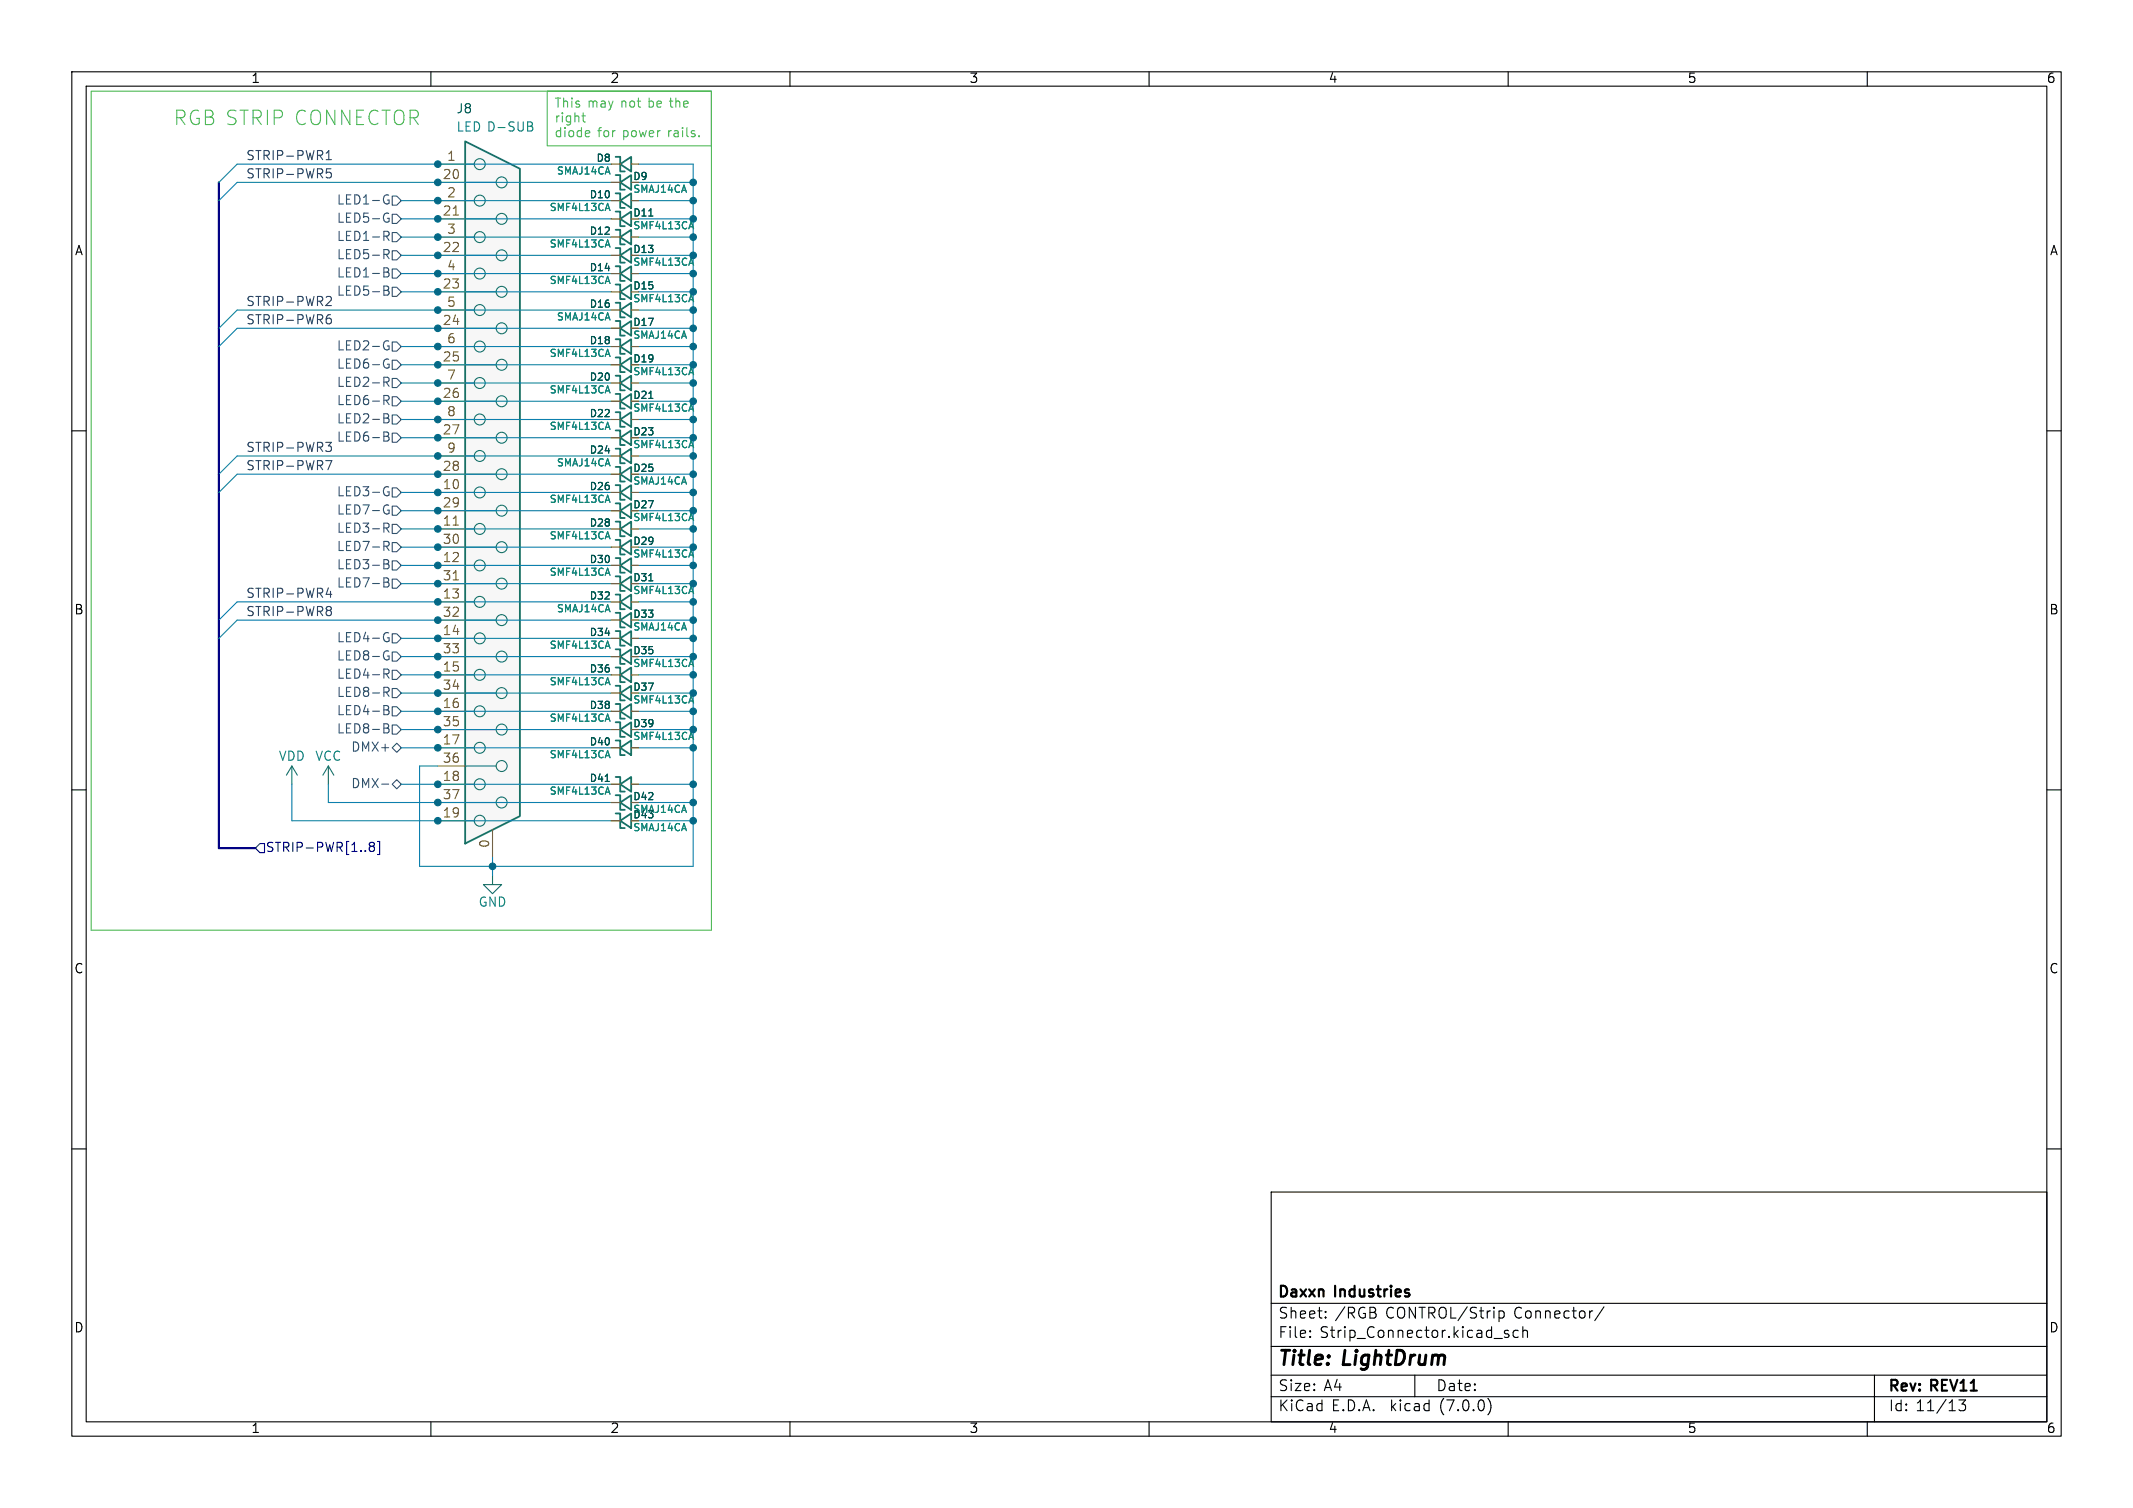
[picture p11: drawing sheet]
<svg xmlns="http://www.w3.org/2000/svg" width="297mm" height="210mm" viewBox="0 0 297 210" stroke-linecap="round" stroke-linejoin="round" font-family="sans-serif">
<g fill="none" stroke="#000" stroke-width=".15">
<path d="M10 10h277v190h-277zM12 12h273v186h-273zM60 10v2M110 10v2M160 10v2M210 10v2M260 10v2M10 60h2M285 60h2M10 110h2M285 110h2M10 160h2"/>
<path d="M285 160h2M177 166h108v32h-108zM60 198v2M110 198v2M160 198v2M177 194.5h108M177 191.5h108M177 187.5h108M177 181.5h108M182.4 186.1l.1 .1-.1 .1M182.4 185.3l.1 .1-.1 .1M184.6 183.4v.1v.1"/>
<path d="M184.6 182.6v.1v.1M197 191.5v3M207.2 194.7a1.72 1.72 0 0 1 0 2.3M208.7 182.6v1.5M208.7 182.6h.5l.2 .2v.5l-.1 .2-.1 .1-.5-.1M210 198v2M210 185.3h-.3l-.2 .2v.2l.5 .1 .1 .2-.1 .2-.1 .1-.4-.1M211.4 185.3h-.4l-.3 .2v.5l.1 .2 .2 .1 .4-.1M212 185.4a.37 .37 0 0 1 .7 .1v.8M212 184.8v1.5M223.3 182l-1.2 1.9M260 198v2"/>
<path d="M261 191.5v6.5M273.7 195l-.5 .5a.41 .41 0 0 1 .5 .3v.4l-.2 .2-.5 .1-.2-.2"/>
</g>
<g fill="none" stroke="#187164" stroke-width=".25">
<path d="M85.7 24.4h.7v2h.6M85.7 39.6h.7v2.1h.6M86.4 25.4l1.5-1v2zM85.7 44.7h.7v2h.6M85.7 49.8h.7v2h.6M85.7 59.9h.7v2.1h.6M85.7 54.9h.7v2h.6M85.7 47.2h.7v2.1h.6M86.4 45.7l1.5-1v2zM86.4 50.8l1.5-1v2zM86.4 55.9l1.5-1v2zM86.4 48.3l1.5-1.1v2.1z"/>
<path d="M86.4 40.6l1.5-1v2.1zM85.7 77.7h.7v2.1h.6M85.7 70.1h.7v2h.6M86.4 61l1.5-1.1v2.1zM86.4 78.7l1.5-1v2.1zM86.4 71.1l1.5-1v2zM85.7 82.8h.7v2h.6M85.7 98h.7v2.1h.6M86.4 83.8l1.5-1v2zM86.4 99.1l1.5-1.1v2.1zM85.7 108.2h.7v2h.6M85.7 113.3h.7v2h.6"/>
<path d="M85.7 110.7h.7v2.1h.6M86.4 109.2l1.5-1v2zM86.4 114.3l1.5-1v2zM86.4 111.8l1.5-1.1v2.1z"/>
</g>
<g fill="none" stroke="#a0a006" stroke-width=".15">
<path d="M85.1 25.4h1.3M85.1 45.7h1.3M85.1 50.8h1.3M85.1 55.9h1.3M85.1 48.3h1.3M85.1 40.6h1.3M87.9 48.3h1M85.1 61h1.3M85.1 78.7h1.3M85.1 71.1h1.3M87.9 78.7h1M85.1 83.8h1.3"/>
<path d="M85.1 99.1h1.3M87.9 83.8h1M87.9 99.1h1M85.1 109.2h1.3M85.1 114.3h1.3M85.1 111.8h1.3M87.9 109.2h1"/>
</g>
<path d="M84.6 48.6l.3 1M96.2 51.2l.4 1M96.2 56.3l.4 1M96.2 41l.4 1M84.6 79.1l.3 1M96.2 61.3l.4 1M96.2 71.5l.4 1M84.6 99.4l.3 1M84.6 109.6l.3 1" fill="none" stroke="#128875" stroke-width=".15"/>
<path d="M90.3 55.5h.6M84.3 108.8h.5" fill="none" stroke="#005550" stroke-width=".15"/>
<path d="M64.8 19.7l7.6 3.8v90.2l-7.6 3.8z" fill="#f7f7f7"/>
<g fill="none" stroke="#187164" stroke-width=".15">
<path d="M64.8 38.1h1.2M64.8 35.6h4.3M64.8 33h1.2M64.8 30.5h4.3M64.8 27.9h1.2M64.8 25.4h4.3M64.8 22.9h1.2M64.8 58.4h1.2M64.8 55.9h4.3M64.8 53.3h1.2M64.8 50.8h4.3M64.8 48.3h1.2"/>
<path d="M64.8 45.7h4.3M64.8 43.2h1.2M64.8 40.6h4.3M64.8 78.7h1.2M64.8 76.2h4.3M64.8 73.7h1.2M64.8 71.1h4.3M64.8 68.6h1.2M64.8 66h4.3M64.8 63.5h1.2M64.8 61h4.3M64.8 99.1h1.2"/>
<path d="M64.8 96.5h4.3M64.8 94h1.2M64.8 91.4h4.3M64.8 88.9h1.2M64.8 86.4h4.3M64.8 83.8h1.2M64.8 81.3h4.3M40.6 106.7l-.7 1.3M40.6 106.7v2.5M40.6 106.7l.8 1.3M45.7 106.7l-.7 1.3M45.7 106.7v2.5"/>
<path d="M45.7 106.7l.8 1.3M64.8 114.3h1.2M64.8 111.8h4.3M64.8 109.2h1.2M64.8 106.7h4.3M64.8 104.1h1.2M64.8 101.6h4.3M68.6 121.9v1.3h1.2l-1.2 1.3-1.3-1.3h1.3"/>
<circle cx="66.8" cy="22.9" r=".76"/>
<circle cx="66.8" cy="27.9" r=".76"/>
<circle cx="66.8" cy="38.1" r=".76"/>
<circle cx="66.8" cy="33" r=".76"/>
<circle cx="69.8" cy="30.5" r=".76"/>
<circle cx="69.8" cy="25.4" r=".76"/>
<circle cx="69.8" cy="35.6" r=".76"/>
<circle cx="66.8" cy="43.2" r=".76"/>
<circle cx="66.8" cy="58.4" r=".76"/>
<circle cx="66.8" cy="48.3" r=".76"/>
<circle cx="66.8" cy="53.3" r=".76"/>
<circle cx="69.8" cy="45.7" r=".76"/>
<circle cx="69.8" cy="40.6" r=".76"/>
<circle cx="69.8" cy="50.8" r=".76"/>
<circle cx="69.8" cy="55.9" r=".76"/>
<circle cx="66.8" cy="73.7" r=".76"/>
<circle cx="66.8" cy="68.6" r=".76"/>
<circle cx="66.8" cy="78.7" r=".76"/>
<circle cx="66.8" cy="63.5" r=".76"/>
<circle cx="69.8" cy="71.1" r=".76"/>
<circle cx="69.8" cy="66" r=".76"/>
<circle cx="69.8" cy="61" r=".76"/>
<circle cx="69.8" cy="76.2" r=".76"/>
<circle cx="66.8" cy="99.1" r=".76"/>
<circle cx="66.8" cy="94" r=".76"/>
<circle cx="66.8" cy="83.8" r=".76"/>
<circle cx="66.8" cy="88.9" r=".76"/>
<circle cx="69.8" cy="96.5" r=".76"/>
<circle cx="69.8" cy="91.4" r=".76"/>
<circle cx="69.8" cy="86.4" r=".76"/>
<circle cx="69.8" cy="81.3" r=".76"/>
<circle cx="66.8" cy="109.2" r=".76"/>
<circle cx="66.8" cy="114.3" r=".76"/>
<circle cx="66.8" cy="104.1" r=".76"/>
<circle cx="69.8" cy="101.6" r=".76"/>
<circle cx="69.8" cy="106.7" r=".76"/>
<circle cx="69.8" cy="111.8" r=".76"/>
</g>
<g fill="none" stroke="#187164" stroke-width=".25">
<path d="M64.8 19.7l7.6 3.8v90.2l-7.6 3.8zM85.7 21.8h.7v2.1h.6M85.7 34.5h.7v2.1h.6M85.7 37.1h.7v2h.6M85.7 32h.7v2h.6M85.7 26.9h.7v2.1h.6M85.7 29.5h.7v2h.6M86.4 22.9l1.5-1.1v2.1zM86.4 35.6l1.5-1.1v2.1zM86.4 38.1l1.5-1v2zM86.4 33l1.5-1v2zM86.4 27.9l1.5-1v2.1z"/>
<path d="M86.4 30.5l1.5-1v2zM85.7 52.3h.7v2.1h.6M85.7 42.2h.7v2h.6M85.7 57.4h.7v2h.6M86.4 53.3l1.5-1v2.1zM86.4 43.2l1.5-1v2zM86.4 58.4l1.5-1v2zM85.7 62.5h.7v2h.6M85.7 67.6h.7v2h.6M85.7 72.6h.7v2.1h.6M85.7 75.2h.7v2h.6M85.7 65h.7v2.1h.6"/>
<path d="M86.4 63.5l1.5-1v2zM86.4 68.6l1.5-1v2zM86.4 73.7l1.5-1.1v2.1zM86.4 76.2l1.5-1v2zM86.4 66l1.5-1v2.1zM85.7 95.5h.7v2h.6M85.7 87.9h.7v2h.6M85.7 93h.7v2h.6M85.7 85.3h.7v2.1h.6M85.7 90.4h.7v2.1h.6M85.7 80.3h.7v2h.6M86.4 96.5l1.5-1v2z"/>
<path d="M86.4 88.9l1.5-1v2zM86.4 94l1.5-1v2zM86.4 86.4l1.5-1.1v2.1zM86.4 91.4l1.5-1v2.1zM86.4 81.3l1.5-1v2zM85.7 100.6h.7v2h.6M85.7 103.1h.7v2.1h.6M86.4 101.6l1.5-1v2zM86.4 104.1l1.5-1v2.1z"/>
</g>
<g fill="none" stroke="#a0a006" stroke-width=".15">
<path d="M61 22.9h3.8M61 27.9h3.8M61 25.4h3.8M61 30.5h3.8M61 35.6h3.8M61 33h3.8M61 38.1h3.8M85.1 22.9h1.3M85.1 27.9h1.3M85.1 25.4h1.3M85.1 30.5h1.3M85.1 35.6h1.3"/>
<path d="M85.1 33h1.3M85.1 38.1h1.3M87.9 22.9h1M87.9 27.9h1M87.9 33h1M87.9 38.1h1M61 40.6h3.8M61 45.7h3.8M61 50.8h3.8M61 55.9h3.8M61 43.2h3.8M61 48.3h3.8"/>
<path d="M61 53.3h3.8M61 58.4h3.8M85.1 40.6h1.3M85.1 45.7h1.3M85.1 50.8h1.3M85.1 55.9h1.3M85.1 43.2h1.3M85.1 48.3h1.3M85.1 53.3h1.3M85.1 58.4h1.3M87.9 43.2h1M87.9 48.3h1"/>
<path d="M87.9 53.3h1M87.9 58.4h1M61 68.6h3.8M61 73.7h3.8M61 78.7h3.8M61 61h3.8M61 66h3.8M61 71.1h3.8M61 76.2h3.8M61 63.5h3.8M85.1 68.6h1.3M85.1 73.7h1.3"/>
<path d="M85.1 78.7h1.3M85.1 61h1.3M85.1 66h1.3M85.1 71.1h1.3M85.1 76.2h1.3M85.1 63.5h1.3M87.9 68.6h1M87.9 73.7h1M87.9 78.7h1M87.9 63.5h1M61 83.8h3.8M61 88.9h3.8"/>
<path d="M61 94h3.8M61 99.1h3.8M61 81.3h3.8M61 86.4h3.8M61 91.4h3.8M61 96.5h3.8M85.1 83.8h1.3M85.1 88.9h1.3M85.1 94h1.3M85.1 99.1h1.3M85.1 81.3h1.3M85.1 86.4h1.3"/>
<path d="M85.1 91.4h1.3M85.1 96.5h1.3M87.9 83.8h1M87.9 88.9h1M87.9 94h1M87.9 99.1h1M61 104.1h3.8M61 109.2h3.8M61 114.3h3.8M61 101.6h3.8M61 106.7h3.8M61 111.8h3.8"/>
<path d="M68.6 115.6v3.8M85.1 104.1h1.3M85.1 109.2h1.3M85.1 114.3h1.3M85.1 101.6h1.3M85.1 111.8h1.3M87.9 104.1h1M87.9 109.2h1"/>
</g>
<path d="M63.1 29.9h.7M63.1 73.1h.7M63.1 80.7h.7" fill="none" stroke="#8c5a0a" stroke-width=".15"/>
<g fill="none" stroke="#128875" stroke-width=".15">
<path d="M73.9 17l.2 .2v.3l-.2 .1a.34 .34 0 0 1 .3 .3 .34 .34 0 0 1-.3 .3h-.4M84.6 38.5l.3 1M84.6 33.4l.3 1M84.6 28.3l.3 1M96.2 35.9l.4 1M96.2 30.9l.4 1M84.6 53.7l.3 1M84.6 58.8l.3 1M84.6 48.6l.3 1M96.2 41l.4 1M96.2 51.2l.4 1M96.2 56.3l.4 1"/>
<path d="M84.6 69l.3 1M84.6 74l.3 1M84.6 79.1l.3 1M96.2 76.6l.4 1M96.2 61.3l.4 1M96.2 71.5l.4 1M84.6 89.3l.3 1M84.6 94.4l.3 1M84.6 99.4l.3 1M96.2 96.9l.4 1M96.2 91.8l.4 1M96.2 81.7l.4 1"/>
<path d="M84.6 104.5l.3 1M84.6 109.6l.3 1M96.2 102l.4 1"/>
</g>
<path d="M90.3 30.1h.6M90.3 55.5h.6M90.3 80.9h.6M84.3 108.8h.5" fill="none" stroke="#005550" stroke-width=".15"/>
<g fill="none" stroke="#345372" stroke-width=".15">
<path d="M53.5 32.2h.4l.3 .3-.1 .3-.6 .1M53.5 34.8h.4l.3 .2-.1 .4h-.6M53.5 37.3h.4l.2 .1v.3l-.2 .2M53.5 39.8h.4l.2 .2v.2l-.2 .2M53.5 37.9h.4M53.6 27.2h.5M53.6 29.7h.5M53.8 32.9l.4 .6M53.8 35.4l.4 .6M53.9 37.9a.34 .34 0 0 1 .3 .3 .34 .34 0 0 1-.3 .4h-.4M53.9 27.9h.3v.4l-.3 .1-.3-.1M53.9 30.4h.3v.4l-.3 .1h-.3"/>
<path d="M54.6 32.4h.6l.7 .6-.7 .7h-.6zM54.6 27.3h.6l.7 .6-.7 .7h-.6zM54.6 29.8h.6l.7 .7-.7 .6h-.6zM54.6 34.9h.6l.7 .7-.7 .6h-.6zM54.6 37.5h.6l.7 .6-.7 .6h-.6zM53.5 52.5h.4l.3 .3-.1 .3-.6 .1M53.5 55.1h.4l.3 .2-.1 .4h-.6M53.5 57.6h.4l.2 .1v.3l-.2 .2M53.5 58.2h.4M53.5 40.4h.4M53.6 47.5h.5M53.6 50.1h.5"/>
<path d="M53.8 53.2l.4 .6M53.8 55.7l.4 .6M53.9 40.4a.34 .34 0 0 1 .3 .3 .34 .34 0 0 1-.3 .4h-.4M53.9 58.2a.34 .34 0 0 1 .3 .3 .34 .34 0 0 1-.3 .4h-.4M53.9 48.2h.3v.4l-.3 .1h-.3M53.9 50.7h.3v.4l-.3 .2-.3-.1M54.6 52.7h.6l.7 .6-.7 .7h-.6zM54.6 57.8h.6l.7 .6-.7 .7h-.6zM54.6 47.6h.6l.7 .7-.7 .6h-.6zM54.6 50.2h.6l.7 .6-.7 .6h-.6zM54.6 55.2h.6l.7 .7-.7 .6h-.6zM54.6 40h.6l.7 .6-.7 .7h-.6z"/>
<path d="M53.5 72.9h.4l.3 .2-.1 .4h-.6M53.5 75.4h.4l.3 .2-.1 .4-.6 .1M53.5 60.2h.4l.2 .1v.2l-.2 .3M53.5 77.9h.4l.2 .2v.2l-.2 .2M53.5 60.8h.4M53.5 78.5h.4M53.6 67.8h.5M53.6 70.4h.5M53.8 76.1l.4 .6M53.8 73.5l.4 .6M53.9 60.8a.34 .34 0 0 1 .3 .3 .34 .34 0 0 1-.3 .3h-.4M53.9 78.5a.34 .34 0 0 1 .3 .3 .34 .34 0 0 1-.3 .4h-.4"/>
<path d="M53.9 68.5h.3v.4l-.3 .1h-.3M53.9 71h.3v.5l-.3 .1-.3-.1M54.6 60.3h.6l.7 .7-.7 .6h-.6zM54.6 67.9h.6l.7 .7-.7 .6h-.6zM54.6 78.1h.6l.7 .6-.7 .7h-.6zM54.6 75.6h.6l.7 .6-.7 .6h-.6zM54.6 73h.6l.7 .7-.7 .6h-.6zM54.6 70.5h.6l.7 .6-.7 .7h-.6zM53.5 95.7h.4l.3 .3-.1 .3-.6 .1M53.5 93.2h.4l.3 .2-.1 .4h-.6M53.5 98.3h.4l.2 .1v.2l-.2 .3M53.5 80.5h.4l.2 .1v.2l-.2 .3"/>
<path d="M53.5 98.9h.4M53.5 81.1h.4M53.6 88.2h.5M53.6 90.7h.5M53.8 96.4l.4 .6M53.8 93.8l.4 .6M53.9 81.1a.34 .34 0 0 1 .3 .3 .34 .34 0 0 1-.3 .3h-.4M53.9 98.9a.34 .34 0 0 1 .3 .3 .34 .34 0 0 1-.3 .3h-.4M53.9 88.8h.3v.4l-.3 .2-.3-.1M53.9 91.4h.3v.4l-.3 .1-.3-.1M54.6 95.9h.6l.7 .6-.7 .7h-.6zM54.6 93.3h.6l.7 .7-.7 .6h-.6z"/>
<path d="M54.6 98.4h.6l.7 .7-.7 .6h-.6zM54.6 80.6h.6l.7 .7-.7 .6h-.6zM54.6 88.3h.6l.7 .6-.7 .6h-.6zM54.6 90.8h.6l.7 .6-.7 .7h-.6zM53.1 109.2h1M53.5 100.8h.4l.2 .1v.3l-.2 .2M53.5 101.4h.4M53.9 101.4a.34 .34 0 0 1 .3 .3 .34 .34 0 0 1-.3 .4h-.4M54.6 109.2l.6-.6 .7 .6-.7 .7zM54.6 101h.6l.7 .6-.7 .6h-.6zM54.6 104.1l.6-.6 .7 .6-.7 .7z"/>
</g>
<path d="M36.2 117.5h.6v1.2h-.6l-.6-.6zM51.7 117.9l-.3-.3 .3-.3h.2l.2 .2-.2 .4M51.7 117.9l-.3 .2v.2l.3 .3h.2l.2-.3v-.2l-.2-.2M51.7 117.9h.2M52.6 117.2h.3v1.8h-.3" fill="none" stroke="#000084" stroke-width=".15"/>
<g fill="none" stroke="#2d4364" stroke-width=".15">
<path d="M45.4 22.2h.7M45.4 21.3l.4-.3v1.2M45.5 23.5h.6M45.6 24h.3l.2 .2v.5l-.2 .1h-.3M45.6 41.3h.4l.1 .3v.2l-.7 .8h.7M45.7 44.3h.2l.2 .3v.4l-.4 .1M46 43.8l-.3 .1M45.4 61.6h.7l-.4 .5 .4 .1v.4l-.2 .3h-.4M45.4 64.1h.8l-.5 1.3M45.4 82.8h.8M45.7 84.5h.2l.2 .2-.2 .3M45.7 85h.2"/>
<path d="M45.9 85l.2 .3v.2l-.2 .2h-.2M46 82.3v.9"/>
</g>
<path d="M12.7 12.7h86.4v116.8h-86.4zM76.2 12.7h22.9v7.6h-22.9zM81 16.1h.5M81.2 16.8l.1 .1 .2 .1M82.1 18.3v.2l-.6 .1M97.3 18.9v.1" fill="none" stroke="#4eb955" stroke-width=".15"/>
<path d="M30.5 25.4v92.7h5.1" fill="none" stroke="#000084" stroke-width=".3"/>
<g fill="none" stroke="#0b7fb0" stroke-width=".15">
<path d="M55.9 33h29.2M55.9 38.1h29.2M55.9 27.9h29.2M55.9 30.5h29.2M55.9 35.6h29.2M85.1 25.4h-52.1l-2.5 2.5M85.1 22.9h-52.1l-2.5 2.5M88.9 25.4h7.6M88.9 22.9h7.6v97.8h-38.1v-14h2.6M88.9 33h7.6M88.9 38.1h7.6M88.9 27.9h7.6"/>
<path d="M88.9 30.5h7.6M88.9 35.6h7.6M55.9 40.6h29.2M55.9 55.9h29.2M55.9 58.4h29.2M55.9 48.3h29.2M55.9 50.8h29.2M55.9 53.3h29.2M85.1 45.7h-52.1l-2.5 2.6M85.1 43.2h-52.1l-2.5 2.5M88.9 45.7h7.6M88.9 43.2h7.6"/>
<path d="M88.9 40.6h7.6M88.9 55.9h7.6M88.9 58.4h7.6M88.9 48.3h7.6M88.9 50.8h7.6M88.9 53.3h7.6M55.9 61h29.2M55.9 78.7h29.2M55.9 76.2h29.2M55.9 71.1h29.2M55.9 68.6h29.2M55.9 73.7h29.2"/>
<path d="M85.1 63.5h-52.1l-2.5 2.5M85.1 66h-52.1l-2.5 2.6M88.9 61h7.6M88.9 78.7h7.6M88.9 76.2h7.6M88.9 71.1h7.6M88.9 68.6h7.6M88.9 73.7h7.6M88.9 63.5h7.6M88.9 66h7.6M55.9 96.5h29.2M55.9 94h29.2"/>
<path d="M55.9 88.9h29.2M55.9 91.4h29.2M55.9 99.1h29.2M55.9 81.3h29.2M85.1 86.4h-52.1l-2.5 2.5M85.1 83.8h-52.1l-2.5 2.6M88.9 96.5h7.6M88.9 94h7.6M88.9 88.9h7.6M88.9 91.4h7.6M88.9 99.1h7.6M88.9 81.3h7.6"/>
<path d="M88.9 86.4h7.6M88.9 83.8h7.6M40.6 109.2v5.1h44.5M45.7 109.2v2.6h39.4M55.9 101.6h29.2M55.9 104.1h29.2M55.9 109.2h29.2M68.6 119.4v2.5M88.9 101.6h7.6M88.9 104.1h7.6M88.9 109.2h7.6M88.9 114.3h7.6"/>
<path d="M88.9 111.8h7.6"/>
</g>
<g fill="#056887" stroke="#056887" stroke-width=".15">
<circle cx="96.5" cy="53.3" r=".46"/>
<circle cx="96.5" cy="55.9" r=".46"/>
<circle cx="96.5" cy="73.7" r=".46"/>
<circle cx="96.5" cy="71.1" r=".46"/>
<circle cx="96.5" cy="45.7" r=".46"/>
<circle cx="96.5" cy="58.4" r=".46"/>
<circle cx="96.5" cy="61" r=".46"/>
<circle cx="96.5" cy="68.6" r=".46"/>
<circle cx="96.5" cy="66" r=".46"/>
<circle cx="96.5" cy="63.5" r=".46"/>
<circle cx="96.5" cy="48.3" r=".46"/>
<circle cx="96.5" cy="50.8" r=".46"/>
<circle cx="61" cy="45.7" r=".46"/>
<circle cx="61" cy="40.6" r=".46"/>
<circle cx="61" cy="43.2" r=".46"/>
<circle cx="61" cy="25.4" r=".46"/>
<circle cx="61" cy="27.9" r=".46"/>
<circle cx="61" cy="33" r=".46"/>
<circle cx="61" cy="22.9" r=".46"/>
<circle cx="61" cy="30.5" r=".46"/>
<circle cx="61" cy="38.1" r=".46"/>
<circle cx="61" cy="35.6" r=".46"/>
<circle cx="96.5" cy="33" r=".46"/>
<circle cx="96.5" cy="35.6" r=".46"/>
<circle cx="96.5" cy="38.1" r=".46"/>
<circle cx="96.5" cy="27.9" r=".46"/>
<circle cx="96.5" cy="30.5" r=".46"/>
<circle cx="96.5" cy="25.4" r=".46"/>
<circle cx="96.5" cy="40.6" r=".46"/>
<circle cx="96.5" cy="43.2" r=".46"/>
<circle cx="61" cy="66" r=".46"/>
<circle cx="61" cy="71.1" r=".46"/>
<circle cx="61" cy="73.7" r=".46"/>
<circle cx="61" cy="63.5" r=".46"/>
<circle cx="61" cy="68.6" r=".46"/>
<circle cx="61" cy="58.4" r=".46"/>
<circle cx="61" cy="61" r=".46"/>
<circle cx="61" cy="55.9" r=".46"/>
<circle cx="61" cy="48.3" r=".46"/>
<circle cx="61" cy="50.8" r=".46"/>
<circle cx="61" cy="53.3" r=".46"/>
<circle cx="96.5" cy="94" r=".46"/>
<circle cx="96.5" cy="96.5" r=".46"/>
<circle cx="96.5" cy="99.1" r=".46"/>
<circle cx="61" cy="94" r=".46"/>
<circle cx="61" cy="96.5" r=".46"/>
<circle cx="96.5" cy="101.6" r=".46"/>
<circle cx="61" cy="83.8" r=".46"/>
<circle cx="61" cy="76.2" r=".46"/>
<circle cx="61" cy="81.3" r=".46"/>
<circle cx="61" cy="86.4" r=".46"/>
<circle cx="61" cy="78.7" r=".46"/>
<circle cx="96.5" cy="109.2" r=".46"/>
<circle cx="96.5" cy="104.1" r=".46"/>
<circle cx="61" cy="111.8" r=".46"/>
<circle cx="61" cy="109.2" r=".46"/>
<circle cx="61" cy="114.3" r=".46"/>
<circle cx="96.5" cy="114.3" r=".46"/>
<circle cx="96.5" cy="111.8" r=".46"/>
<circle cx="68.6" cy="120.7" r=".46"/>
<circle cx="61" cy="88.9" r=".46"/>
<circle cx="61" cy="101.6" r=".46"/>
<circle cx="61" cy="104.1" r=".46"/>
<circle cx="61" cy="91.4" r=".46"/>
<circle cx="61" cy="99.1" r=".46"/>
<circle cx="96.5" cy="86.4" r=".46"/>
<circle cx="96.5" cy="83.8" r=".46"/>
<circle cx="96.5" cy="88.9" r=".46"/>
<circle cx="96.5" cy="81.3" r=".46"/>
<circle cx="96.5" cy="91.4" r=".46"/>
<circle cx="96.5" cy="78.7" r=".46"/>
<circle cx="96.5" cy="76.2" r=".46"/>
</g>
<text font-size="2.8" fill="#4eb955" x="24.1" y="17.8">RGB STRIP CONNECTOR</text>
<g font-size="2.8">
<text x="178" y="190.8">Title:</text>
<text x="187.1" y="190.8">LightDrum</text>
</g>
<g font-size="2.1">
<text x="178" y="183.9">Sheet:</text>
<text x="178" y="181.1">Daxxn</text>
<text x="185.9" y="183.9">/RGB</text>
<text x="186" y="181.1">Industries</text>
<text x="193" y="183.9">CONTROL/Strip</text>
<text x="210.9" y="183.9">Connector/</text>
<text x="178" y="186.6">File:</text>
<text x="183.8" y="186.6">Strip_Connector.kicad_sch</text>
<text x="178" y="196.8">KiCad</text>
<text x="178" y="194">Size:</text>
<text x="184.3" y="194">A4</text>
<text x="185.4" y="196.8">E.D.A.</text>
<text x="193.7" y="196.8">kicad</text>
<text x="200" y="194">Date:</text>
<text x="200.6" y="196.8">(7.0.0)</text>
<text x="263" y="194.2">Rev:</text>
<text x="263" y="196.8">Id: 11/13</text>
<text x="269" y="194.2">REV11</text>
</g>
<g font-size="1.8">
<text x="35" y="11.8">1</text>
<text x="85" y="11.8">2</text>
<text x="135" y="11.8">3</text>
<text x="185" y="11.8">4</text>
<text x="235" y="11.8">5</text>
<text x="285" y="11.8">6</text>
<text x="10.4" y="35.8">A</text>
<text x="285.4" y="35.8">A</text>
<text x="10.3" y="85.8">B</text>
<text x="285.3" y="85.8">B</text>
<text x="10.3" y="135.8">C</text>
<text x="285.3" y="135.8">C</text>
<text x="10.3" y="185.8">D</text>
<text x="285.3" y="185.8">D</text>
<text x="35" y="199.8">1</text>
<text x="85" y="199.8">2</text>
<text x="135" y="199.8">3</text>
<text x="185" y="199.8">4</text>
<text x="235" y="199.8">5</text>
<text x="285" y="199.8">6</text>
</g>
<text font-size="1.8" fill="#005550" x="63.5" y="16.1">J8</text>
<g font-size="1.8" fill="#4eb955">
<text x="77.2" y="15.4">This</text>
<text x="77.2" y="17.4">right</text>
<text x="81.9" y="15.4">may</text>
<text x="86.6" y="15.4">not</text>
<text x="90.5" y="15.4">be the</text>
<text x="77.2" y="19.5">diode</text>
<text x="83.2" y="19.5">for</text>
<text x="86.8" y="19.5">power</text>
<text x="93.2" y="19.5">rails.</text>
</g>
<g font-size="1.8" fill="#2d4364">
<text x="34.3" y="22.5">STRIP-PWR1</text>
<text x="34.3" y="25.1">STRIP-PWR5</text>
<text x="34.3" y="42.8">STRIP-PWR2</text>
<text x="34.3" y="45.4">STRIP-PWR6</text>
<text x="34.3" y="63.2">STRIP-PWR3</text>
<text x="34.3" y="65.7">STRIP-PWR7</text>
<text x="34.3" y="83.5">STRIP-PWR4</text>
<text x="34.3" y="86">STRIP-PWR8</text>
</g>
<g font-size="1.8" fill="#8c5a0a">
<text x="62.2" y="22.6">1</text>
<text x="61.6" y="25.1">20</text>
<text x="62.2" y="27.7">2</text>
<text x="61.6" y="30.2">21</text>
<text x="61.6" y="35.3">22</text>
<text x="62.2" y="32.8">3</text>
<text x="61.6" y="40.4">23</text>
<text x="62.2" y="37.8">4</text>
<text x="61.6" y="45.5">24</text>
<text x="62.2" y="42.9">5</text>
<text x="61.6" y="50.5">25</text>
<text x="62.2" y="48">6</text>
<text x="62.2" y="53.1">7</text>
<text x="61.6" y="55.6">26</text>
<text x="62.2" y="58.2">8</text>
<text x="61.6" y="60.7">27</text>
<text x="61.6" y="65.8">28</text>
<text x="62.2" y="63.2">9</text>
<text x="61.6" y="68.3">10</text>
<text x="61.6" y="70.9">29</text>
<text x="61.6" y="73.4">11</text>
<text x="61.6" y="75.9">30</text>
<text x="61.6" y="78.5">12</text>
<text x="61.6" y="83.6">13</text>
<text x="61.6" y="81">31</text>
<text x="61.6" y="88.6">14</text>
<text x="61.6" y="86.1">32</text>
<text x="61.6" y="93.7">15</text>
<text x="61.6" y="91.2">33</text>
<text x="61.6" y="98.8">16</text>
<text x="61.6" y="96.3">34</text>
<text x="61.6" y="101.3">35</text>
<text x="61.6" y="103.9">17</text>
<text x="61.6" y="106.4">36</text>
<text x="61.6" y="109">18</text>
<text x="61.6" y="111.5">37</text>
<text x="61.6" y="114">19</text>
<text x="68.3" y="118.1" transform="rotate(-90 68.3 118.1)">0</text>
</g>
<g font-size="1.8" fill="#128875">
<text x="63.5" y="18.6">LED D-SUB</text>
<text x="38.8" y="106.2">VDD</text>
<text x="43.8" y="106.2">VCC</text>
<text x="66.6" y="126.6">GND</text>
</g>
<g font-size="1.8" fill="#345372">
<text x="46.8" y="28.8">LED1-G</text>
<text x="46.8" y="33.8">LED1-R</text>
<text x="46.8" y="31.3">LED5-G</text>
<text x="46.8" y="41.5">LED5-B</text>
<text x="46.8" y="36.4">LED5-R</text>
<text x="46.8" y="38.9">LED1-B</text>
<text x="46.8" y="49.1">LED2-G</text>
<text x="46.8" y="51.6">LED6-G</text>
<text x="46.8" y="54.2">LED2-R</text>
<text x="46.8" y="59.2">LED2-B</text>
<text x="46.8" y="56.7">LED6-R</text>
<text x="46.8" y="61.8">LED6-B</text>
<text x="46.8" y="69.4">LED3-G</text>
<text x="46.8" y="71.9">LED7-G</text>
<text x="46.8" y="77">LED7-R</text>
<text x="46.8" y="74.5">LED3-R</text>
<text x="46.8" y="79.6">LED3-B</text>
<text x="46.8" y="82.1">LED7-B</text>
<text x="46.8" y="89.7">LED4-G</text>
<text x="46.8" y="94.8">LED4-R</text>
<text x="46.8" y="92.3">LED8-G</text>
<text x="46.8" y="97.3">LED8-R</text>
<text x="46.8" y="99.9">LED4-B</text>
<text x="46.8" y="102.4">LED8-B</text>
<text x="48.8" y="105">DMX+</text>
<text x="48.8" y="110">DMX-</text>
</g>
<text font-size="1.8" fill="#000084" x="37" y="118.9">STRIP-PWR[1..8]</text>
<g font-size="1.4" fill="#128875">
<text x="83" y="22.8">D8</text>
<text x="76.5" y="29.6">SMF4L13CA</text>
<text x="77.5" y="24.6">SMAJ14CA</text>
<text x="82" y="27.9">D10</text>
<text x="88.1" y="27.1">SMAJ14CA</text>
<text x="76.5" y="34.7">SMF4L13CA</text>
<text x="82" y="32.9">D12</text>
<text x="88.1" y="32.2">SMF4L13CA</text>
<text x="76.5" y="39.8">SMF4L13CA</text>
<text x="82" y="38">D14</text>
<text x="88.1" y="37.3">SMF4L13CA</text>
<text x="77.5" y="44.9">SMAJ14CA</text>
<text x="82" y="43.1">D16</text>
<text x="88.1" y="47.4">SMAJ14CA</text>
<text x="88.1" y="42.3">SMF4L13CA</text>
<text x="76.5" y="50">SMF4L13CA</text>
<text x="82" y="48.2">D18</text>
<text x="82" y="53.3">D20</text>
<text x="88.1" y="52.5">SMF4L13CA</text>
<text x="76.5" y="55">SMF4L13CA</text>
<text x="82" y="58.3">D22</text>
<text x="88.1" y="57.6">SMF4L13CA</text>
<text x="76.5" y="60.1">SMF4L13CA</text>
<text x="77.5" y="65.2">SMAJ14CA</text>
<text x="82" y="63.4">D24</text>
<text x="88.1" y="62.7">SMF4L13CA</text>
<text x="76.5" y="70.3">SMF4L13CA</text>
<text x="82" y="68.5">D26</text>
<text x="88.1" y="67.7">SMAJ14CA</text>
<text x="76.5" y="75.4">SMF4L13CA</text>
<text x="82" y="73.6">D28</text>
<text x="88.1" y="72.8">SMF4L13CA</text>
<text x="88.1" y="77.9">SMF4L13CA</text>
<text x="76.5" y="80.4">SMF4L13CA</text>
<text x="82" y="83.7">D32</text>
<text x="82" y="78.7">D30</text>
<text x="88.1" y="83">SMF4L13CA</text>
<text x="77.5" y="85.5">SMAJ14CA</text>
<text x="82" y="88.8">D34</text>
<text x="88.1" y="88.1">SMAJ14CA</text>
<text x="76.5" y="90.6">SMF4L13CA</text>
<text x="76.5" y="95.7">SMF4L13CA</text>
<text x="82" y="93.9">D36</text>
<text x="88.1" y="93.1">SMF4L13CA</text>
<text x="76.5" y="100.8">SMF4L13CA</text>
<text x="82" y="99">D38</text>
<text x="88.1" y="98.2">SMF4L13CA</text>
<text x="76.5" y="105.8">SMF4L13CA</text>
<text x="82" y="104.1">D40</text>
<text x="88.1" y="103.3">SMF4L13CA</text>
<text x="76.5" y="110.9">SMF4L13CA</text>
<text x="82" y="109.1">D41</text>
<text x="88.1" y="113.5">SMAJ14CA</text>
<text x="88.1" y="116">SMAJ14CA</text>
</g>
<g font-size="1.4" fill="#a0a006">
<text x="88.1" y="25.3">D9</text>
<text x="88.1" y="35.5">D13</text>
<text x="88.1" y="30.4">D11</text>
<text x="88.1" y="40.6">D15</text>
<text x="88.1" y="45.6">D17</text>
<text x="88.1" y="50.7">D19</text>
<text x="88.1" y="55.8">D21</text>
<text x="88.1" y="60.9">D23</text>
<text x="88.1" y="66">D25</text>
<text x="88.1" y="71">D27</text>
<text x="88.1" y="76.1">D29</text>
<text x="88.1" y="81.2">D31</text>
<text x="88.1" y="86.3">D33</text>
<text x="88.1" y="91.4">D35</text>
<text x="88.1" y="101.5">D39</text>
<text x="88.1" y="96.4">D37</text>
<text x="88.1" y="111.7">D42</text>
<text x="88.1" y="114.2">D43</text>
</g>
</svg>
